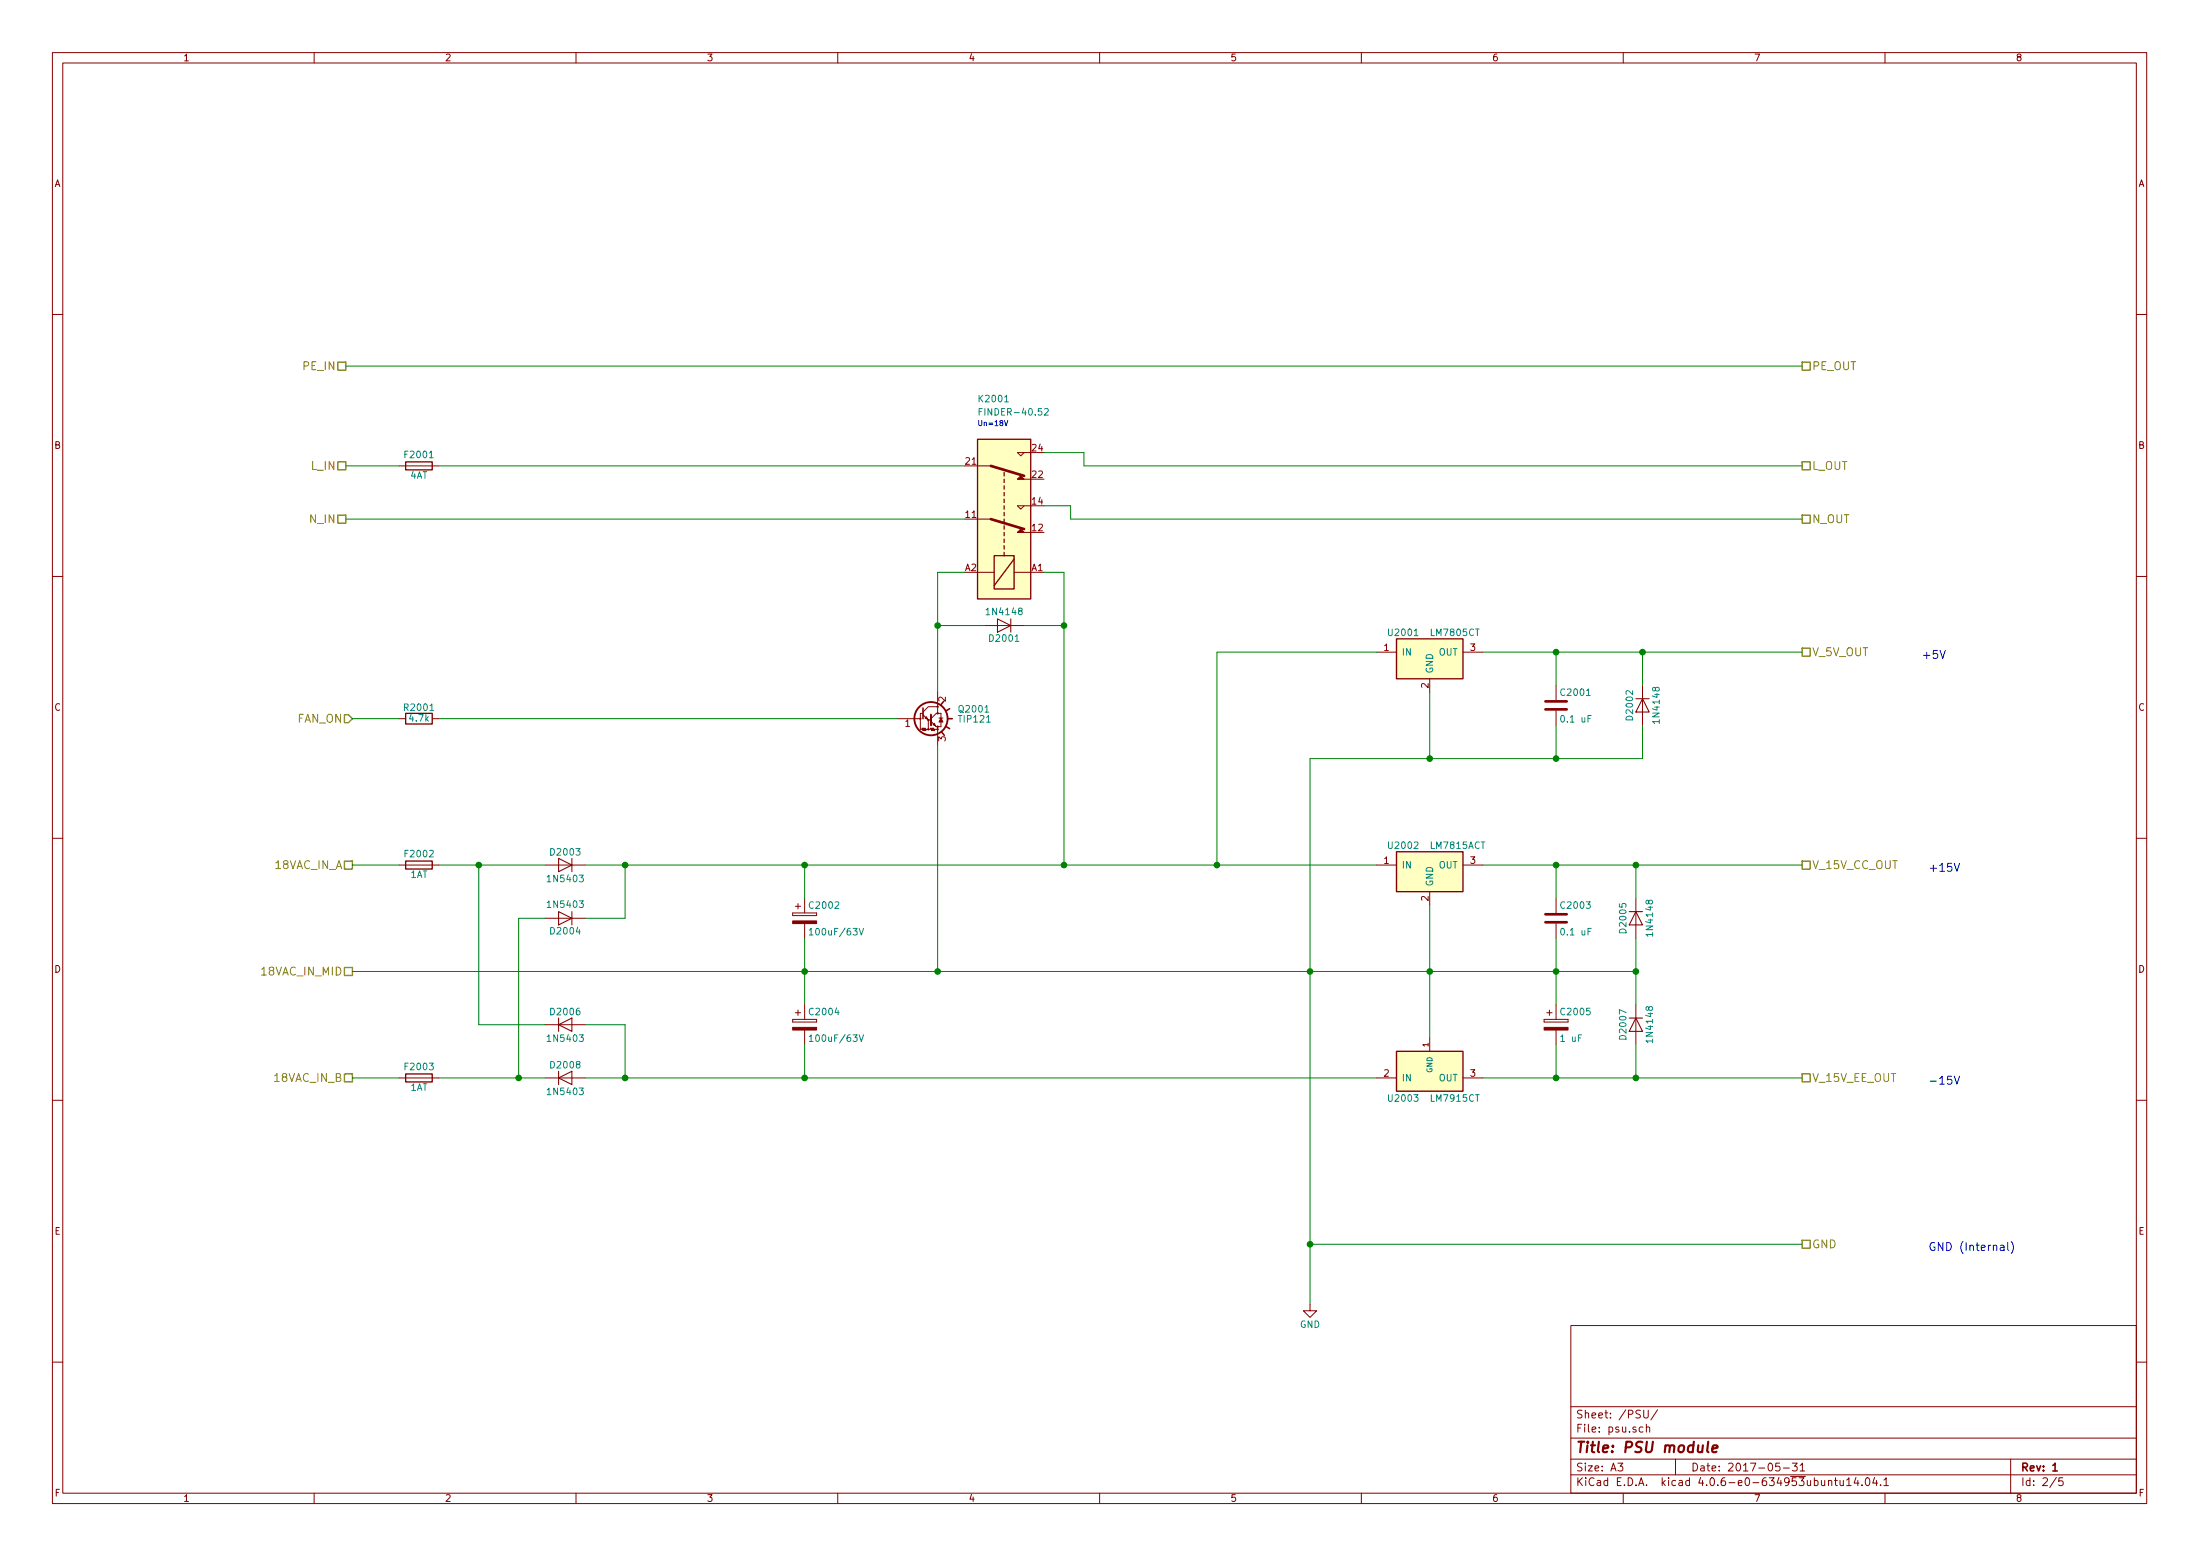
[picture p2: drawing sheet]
<svg xmlns="http://www.w3.org/2000/svg" width="420mm" height="297mm" viewBox="0 0 420 297" stroke-linecap="round" stroke-linejoin="round" font-family="sans-serif">
<g fill="none" stroke="#840000" stroke-width=".19">
<path d="M10 10h400v277h-400zM12 12h396v273.1h-396zM60 10v2M110 10v2M160 10v2M210 10v2M260 10v2M310 10v2M360 10v2M10 60h2M408 60h2M76.2 88.9h7.6"/>
<path d="M186.7 99.1h2.5M186.7 88.9h2.5M194.3 91.5h2.5M195.6 96.6l-.7 .6-.6-.6h2.5M195.6 86.4l-.7 .6-.6-.6h2.5M10 110h2M186.7 109.3h3.2M188 119.4h7.6M193.7 109.3h3.1M194.3 101.6h2.5M408 110h2M76.2 137.2h1.3"/>
<path d="M82.5 137.2h1.3M171.4 137.2h4.2M176.3 136.4l1 1.1h.5M176.3 136.2h-.5v3h.2l.1-.2 .2 .5 .1-.5 .1 .5 .2-.5 .1 .5 .1-.3h.4M176.3 135.9l1-1h1.8v1.3h-.3l-1 1M176.7 137.1l.2-.3 .3 .5zM177.3 137.5v1.7h.4l.1-.2 .1 .5 .2-.5 .1 .5 .1-.5 .1 .5 .2-.3h.5M177.8 137.7l1 1h.3v.5M178.2 138.3l.2-.2 .3 .5zM179.1 132.1v2.7M179.1 139.2v3.1M179.1 136.2h.6v.9"/>
<path d="M179.3 137.1h.8M179.7 137.8v.9h-.6M262.9 124.5h3.8M273 129.6v2.5M279.4 124.5h3.8M297.2 130.8v2.8M297.2 135.7v2.8M313.7 130.8v7.7M10 160h2M76.2 165.1h7.6M104.1 175.3h7.7M104.1 165.1h7.7"/>
<path d="M151.4 174.3v.5zM151.4 174.8h4.6zM151.4 174.3h4.6zM151.9 173h1M152.4 172.5v1M153.7 171.5v2.8M153.7 176.3v2.8M156 174.3v.5zM262.9 165.1h3.8M273 170.2v2.6M279.4 165.1h3.8M297.2 171.5v2.8"/>
<path d="M297.2 176.3v2.8M312.4 171.5v7.6M408 160h2M104.1 195.6h7.7M151.4 194.6v.5zM151.4 195.1h4.6zM151.4 194.6h4.6zM151.9 193.3h1M152.4 192.8v1M153.7 191.8v2.8M153.7 196.6v2.8M156 194.6v.5z"/>
<path d="M273 198.2v2.5M294.9 194.6v.5zM294.9 195.1h4.6zM294.9 194.6h4.6zM295.4 193.3h1M295.9 192.8v1M297.2 191.8v2.8M297.2 196.6v2.8M299.5 194.6v.5zM312.4 191.8v7.6M10 210h2M76.2 205.8h7.6"/>
<path d="M104.1 205.8h7.7M262.9 205.8h3.8M279.4 205.8h3.8M408 210h2M250.2 249v1.2h1.3l-1.3 1.3-1.3-1.3h1.3M300 253h108v32.1h-108zM10 260h2M300 278.5h108M300 274.5h108M300 268.5h108M309 279.3h.9l-.5 .6 .5 .1v.7l-.2 .1-.7-.1M313.8 272.5l-.5-.1-.2 .3v.6l.2 .1 .5-.1"/>
<path d="M313.9 269.2v1.2l.3 .3h.3l.3-.3v-1.2M314.4 272.5l.2-.1 .4 .1 .1 .9M314.4 271.9v1.5M316.6 269.1l-1.3 2M320 278.5v3M339.9 279.3h-.7l-.1 .7 .2-.1h.5l.2 .3-.1 .5-.2 .1-.6-.1M342.3 279.3h.9l-.5 .6 .5 .1v.7l-.2 .1-.7-.1M343.8 279.7l.4-.4v1.5M384 278.5v6.6M408 260h2M60 285.1v1.9M110 285.1v1.9"/>
<path d="M160 285.1v1.9M210 285.1v1.9M260 285.1v1.9M300 281.5h108M310 285.1v1.9M340.6 280.2h1.1M343.8 280.8h.9M349.2 282.7l.2-.1 .4 .1v.9M349.2 282.6v1M350.3 282.6h.6M350.5 282.1v1.3l.4 .2M351.4 282.6l.1 .9 .3 .1 .2-.1"/>
<path d="M352 282.6v1M352.7 282.5l.4-.4v1.5M352.7 283.6h.8M354.5 282l-.4 1.1h.9M354.8 282.6v1M355.6 283.5v.1M356.4 282.3l.2-.2a.81 .81 0 0 1 .6 .6 .81 .81 0 0 1-.3 .8l-.2 .1a.79 .79 0 0 1-.3-1.3zM358 282l-.3 1.1h.9M358.4 282.6v1M359.2 283.5v.1M359.8 282.5l.4-.4v1.5M359.8 283.6h.9"/>
<path d="M360 285.1v1.9M392.7 282l-1.2 2M394 282.1h-.8v.7l.2-.1h.5l.1 .3v.5l-.2 .1-.6-.1"/>
<circle cx="175.8" cy="137.2" r=".13"/>
<circle cx="177.3" cy="139.2" r=".13"/>
<circle cx="177.3" cy="137.5" r=".13"/>
<circle cx="179.1" cy="138.7" r=".13"/>
<circle cx="179.1" cy="136.2" r=".13"/>
<circle cx="179.1" cy="134.9" r=".13"/>
<circle cx="179.1" cy="139.2" r=".13"/>
</g>
<path d="M176.3 135.2v2M179.8 139.7l.5 .7M180.2 133.9l-.5 .6M180.7 138.7l.7 .4M181 137.2h.9M181.4 135.3l-.7 .4M392 280.8h.9" fill="none" stroke="#840000" stroke-width=".3"/>
<path d="M326.2 275.2l-.2 1.7 .3 .3M327 276.6l1-.2v-.4l-.6-.1-.3 .3v.9l.1 .1 .6-.1" fill="none" stroke="#840000" stroke-width=".41"/>
<g fill="none" stroke="#848400" stroke-width=".25">
<path d="M64.5 69.1h1.5v1.5h-1.5zM344.2 69.1h1.5v1.5h-1.5zM64.5 88.2h1.5v1.5h-1.5zM64.5 98.3h1.5v1.6h-1.5zM344.2 88.2h1.5v1.5h-1.5zM344.2 98.3h1.5v1.6h-1.5zM65.8 136.4h.7l.8 .8-.8 .8h-.7zM344.2 123.7h1.5v1.6h-1.5zM65.8 164.4h1.5v1.5h-1.5zM344.2 164.4h1.5v1.5h-1.5zM65.8 184.7h1.5v1.5h-1.5zM65.8 205h1.5v1.5h-1.5z"/>
<path d="M344.2 205h1.5v1.5h-1.5zM344.2 236.8h1.5v1.5h-1.5z"/>
</g>
<g fill="none" stroke="#840000" stroke-width=".2">
<path d="M190.5 118.1l2.5 1.3-2.5 1.3zM193 118.1v2.6M312.4 133.4h2.6M313.7 133.4l1.3 2.5h-2.6zM106.7 174l2.5 1.3-2.5 1.3zM106.7 163.9l2.5 1.2-2.5 1.3zM109.2 163.9v2.5M109.2 174v2.6M311.1 174h2.6M312.4 174l1.3 2.6h-2.6zM106.7 195.6l2.5-1.3v2.6zM106.7 194.3v2.6"/>
<path d="M311.1 194.3h2.6M312.4 194.3l1.3 2.6h-2.6zM106.7 205.8l2.5-1.3v2.5zM106.7 204.5v2.5"/>
</g>
<path d="M189.2 99.1l6.4 1.9M189.2 88.9l6.4 1.9M295.1 135.4h4.1M295.1 133.9h4.1M295.1 176.1h4.1M295.1 174.5h4.1" fill="none" stroke="#840000" stroke-width=".51"/>
<g fill="none" stroke="#008400" stroke-width=".19">
<path d="M66 69.9h278.2M66 88.9h10.2M66 99.1h118.1M83.8 88.9h100.3M199.4 86.4h7.6v2.5h137.2M199.4 96.6h5.1v2.5h139.7M179.1 119.4h8.9M184.1 109.3h-5v22.8M195.6 119.4h7.6M199.4 109.3h3.8v55.8M67.3 137.2h8.9M83.8 137.2h87.6"/>
<path d="M262.9 124.5h-30.5v40.6M273 132.1v12.7M283.2 124.5h61M297.2 124.5v6.3M297.2 138.5v6.3M313.7 138.5v6.3h-63.5v104.2M313.7 124.5v6.3M179.1 142.3v43.2M67.3 165.1h8.9M83.8 165.1h20.3M91.4 165.1v30.5h12.7M104.1 175.3h-5v30.5"/>
<path d="M111.8 165.1h151.1M119.4 165.1v10.2h-7.6M153.7 165.1v6.4M153.7 179.1v12.7M273 172.8v25.4M283.2 165.1h61M297.2 165.1v6.4M297.2 179.1v12.7M312.4 165.1v6.4M312.4 179.1v12.7M67.3 185.5h245.1M111.8 195.6h7.6v10.2"/>
<path d="M153.7 199.4v6.4M297.2 199.4v6.4M312.4 199.4v6.4M67.3 205.8h8.9M83.8 205.8h20.3M111.8 205.8h151.1M283.2 205.8h61M250.2 237.5h94"/>
</g>
<g fill="#008400" stroke="#008400" stroke-width=".25">
<circle cx="297.2" cy="185.5" r=".51"/>
<circle cx="312.4" cy="185.5" r=".51"/>
<circle cx="312.4" cy="165.1" r=".51"/>
<circle cx="312.4" cy="205.8" r=".51"/>
<circle cx="153.7" cy="165.1" r=".51"/>
<circle cx="203.2" cy="119.4" r=".51"/>
<circle cx="153.7" cy="185.5" r=".51"/>
<circle cx="179.1" cy="119.4" r=".51"/>
<circle cx="179.1" cy="185.5" r=".51"/>
<circle cx="297.2" cy="165.1" r=".51"/>
<circle cx="297.2" cy="205.8" r=".51"/>
<circle cx="203.2" cy="165.1" r=".51"/>
<circle cx="153.7" cy="205.8" r=".51"/>
<circle cx="273" cy="185.5" r=".51"/>
<circle cx="250.2" cy="185.5" r=".51"/>
<circle cx="297.2" cy="144.8" r=".51"/>
<circle cx="313.7" cy="124.5" r=".51"/>
<circle cx="297.2" cy="124.5" r=".51"/>
<circle cx="273" cy="144.8" r=".51"/>
<circle cx="232.4" cy="165.1" r=".51"/>
<circle cx="119.4" cy="165.1" r=".51"/>
<circle cx="119.4" cy="205.8" r=".51"/>
<circle cx="91.4" cy="165.1" r=".51"/>
<circle cx="99.1" cy="205.8" r=".51"/>
<circle cx="250.2" cy="237.5" r=".51"/>
</g>
<g fill="#840000" stroke="#840000" stroke-width=".19">
<path d="M151.4 196.1h4.6v.5h-4.6z"/>
<path d="M294.9 196.1h4.6v.5h-4.6z"/>
<path d="M194.3 101.6l.6-.6 .7 .6z"/>
<path d="M194.3 91.5l.6-.7 .7 .7z"/>
<path d="M151.4 175.8h4.6v.5h-4.6z"/>
<path d="M179.7 137.1l.4 .7h-.8z"/>
</g>
<path d="M187 78.6h.4M187.6 78h-.6v1.3M191.9 76.7h.7M199.5 78.1l.5-.1 .2 .3-.8 1h.8M154.6 177.6l.3-.4v1.3M154.6 178.5h.7M164.1 177.2l.4 1.3 .4-1.3M154.6 197.9l.3-.4v1.3M154.6 198.8h.7M164.1 197.5l.4 1.3 .4-1.3" fill="none" stroke="#008484" stroke-width=".19"/>
<g fill="none" stroke="#840000" stroke-width=".25">
<path d="M77.5 88.2h5v1.5h-5zM186.7 83.9h10.1v30.4h-10.1zM191.8 90.2v.6M191.8 91.5v.6M191.8 92.7v.7M191.8 94v.7M191.8 95.3v.6M191.8 96.6v.6M191.8 97.8v.7M191.8 99.1v.6M189.9 106.1h3.8v6.3h-3.8zM191.8 100.4v.6"/>
<path d="M191.8 101.6v.7M191.8 102.9v.6M191.8 104.2v.6M191.8 105.4v.7M193.7 106.7l-3.8 5.1M77.5 136.2h5v2h-5zM266.7 122h12.7v7.6h-12.7zM77.5 164.4h5v1.5h-5zM266.7 162.6h12.7v7.6h-12.7zM77.5 205h5v1.5h-5zM266.7 200.7h12.7v7.6h-12.7z"/>
</g>
<g fill="#ffffc2" stroke="#ffffc2" stroke-width=".19">
<path d="M186.7 83.9h10.1v30.4h-10.1z"/>
<path d="M266.7 162.6h12.7v7.6h-12.7z"/>
<path d="M266.7 200.7h12.7v7.6h-12.7z"/>
<path d="M266.7 122h12.7v7.6h-12.7z"/>
</g>
<path d="M191.8 80.3l.4 1 .3-1M373.2 164.8l.5 1.5 .5-1.5M373.2 205.4l.5 1.6 .5-1.6M382.1 237.8h.6v.9M382.7 238.1h-.5a.3 .3 0 0 0-.2 .3 .3 .3 0 0 0 .2 .3l.5-.1M383.4 237.2v1.3l.3 .2M384.1 237a1.75 1.75 0 0 1 0 2.3" fill="none" stroke="#0000c2" stroke-width=".19"/>
<circle cx="177.8" cy="137.2" r="3.2" fill="none" stroke="#840000" stroke-width=".36"/>
<path d="M177.8 136.4v2.1" fill="none" stroke="#840000" stroke-width=".38"/>
<text font-size="2.8" fill="#840000" x="301" y="277.3">Title: PSU module</text>
<g font-size="2.1" fill="#848400">
<text x="58" y="70.6">PE_IN</text>
<text x="346.1" y="70.6">PE_OUT</text>
<text x="59.5" y="89.7">L_IN</text>
<text x="346.1" y="89.7">L_OUT</text>
<text x="59.3" y="99.9">N_IN</text>
<text x="346.1" y="99.9">N_OUT</text>
<text x="346.1" y="125.3">V_5V_OUT</text>
<text x="56.6" y="138">FAN_ON</text>
<text x="52.5" y="165.9">18VAC_IN_A</text>
<text x="346.1" y="165.9">V_15V_CC_OUT</text>
<text x="50.2" y="186.2">18VAC_IN_MID</text>
<text x="52.5" y="206.5">18VAC_IN_B</text>
<text x="346.1" y="206.5">V_15V_EE_OUT</text>
<text x="346.1" y="238.3">GND</text>
</g>
<g font-size="2.1" fill="#0000c2">
<text x="367" y="125.8">+5V</text>
<text x="368.3" y="166.4">+15V</text>
<text x="368.3" y="207">-15V</text>
<text x="368.3" y="238.8">GND (Internal)</text>
</g>
<g font-size="2.1" fill="#840000">
<text x="301" y="273.5">File: psu.sch</text>
<text x="301" y="270.8">Sheet: /PSU/</text>
<text x="301" y="280.9">Size: A3</text>
<text x="323" y="280.9">Date: 2017-05-31</text>
<text x="386" y="280.9">Rev: 1</text>
<text x="301" y="283.7">KiCad E.D.A. kicad 4.0.6-e0-634953ubuntu14.04.1</text>
<text x="386" y="283.7">Id: 2/5</text>
</g>
<g font-size="1.8" fill="#840000">
<text x="35" y="11.7">1</text>
<text x="85" y="11.7">2</text>
<text x="135" y="11.7">3</text>
<text x="185" y="11.7">4</text>
<text x="235" y="11.7">5</text>
<text x="285" y="11.7">6</text>
<text x="335" y="11.7">7</text>
<text x="385" y="11.7">8</text>
<text x="10.4" y="35.7">A</text>
<text x="408.4" y="35.7">A</text>
<text x="10.4" y="85.7">B</text>
<text x="184.5" y="88.7">21</text>
<text x="197.2" y="86.1">24</text>
<text x="408.4" y="85.7">B</text>
<text x="197.2" y="91.2">22</text>
<text x="184.5" y="98.8">11</text>
<text x="197.2" y="101.4">12</text>
<text x="197.2" y="96.3">14</text>
<text x="184.3" y="109">A2</text>
<text x="197" y="109">A1</text>
<text x="264.3" y="124.2">1</text>
<text x="280.8" y="124.2">3</text>
<text x="272.8" y="131.3" transform="rotate(-90 272.8 131.3)">2</text>
<text x="10.4" y="135.7">C</text>
<text x="180.6" y="133.9" transform="rotate(-90 180.6 133.9)">2</text>
<text x="408.4" y="135.7">C</text>
<text x="172.9" y="138.7">1</text>
<text x="180.6" y="141.5" transform="rotate(-90 180.6 141.5)">3</text>
<text x="264.3" y="164.9">1</text>
<text x="280.8" y="164.9">3</text>
<text x="272.8" y="172" transform="rotate(-90 272.8 172)">2</text>
<text x="10.4" y="185.7">D</text>
<text x="408.4" y="185.7">D</text>
<text x="264.3" y="205.5">2</text>
<text x="280.8" y="205.5">3</text>
<text x="10.4" y="235.7">E</text>
<text x="408.4" y="235.7">E</text>
<text x="10.5" y="285.7">F</text>
<text x="35" y="286.7">1</text>
<text x="85" y="286.7">2</text>
<text x="135" y="286.7">3</text>
<text x="185" y="286.7">4</text>
<text x="235" y="286.7">5</text>
<text x="285" y="286.7">6</text>
<text x="335" y="286.7">7</text>
<text x="385" y="286.7">8</text>
<text x="408.5" y="285.7">F</text>
</g>
<g font-size="1.8" fill="#008484">
<text x="187.2" y="76.8">K2001</text>
<text x="187.8" y="79.3">FINDER-40.52</text>
<text x="77.5" y="87.4">F2001</text>
<text x="78.3" y="91.4">4AT</text>
<text x="188.7" y="117.4">1N4148</text>
<text x="189.2" y="122.5">D2001</text>
<text x="265.4" y="121.4">U2001</text>
<text x="267.7" y="125.1">IN</text>
<text x="273.4" y="121.4">LM7805CT</text>
<text x="274.7" y="125.1">OUT</text>
<text x="273.7" y="128.6" transform="rotate(-90 273.7 128.6)">GND</text>
<text x="77.4" y="135.7">R2001</text>
<text x="78.3" y="137.7">4.7k</text>
<text x="183.3" y="137.9">TIP121</text>
<text x="183.3" y="136">Q2001</text>
<text x="298.3" y="132.8">C2001</text>
<text x="298.4" y="137.9">0.1 uF</text>
<text x="311.9" y="137.2" transform="rotate(-90 311.9 137.2)">D2002</text>
<text x="316.9" y="137.8" transform="rotate(-90 316.9 137.8)">1N4148</text>
<text x="77.5" y="163.6">F2002</text>
<text x="78.3" y="167.6">1AT</text>
<text x="105.4" y="163.3">D2003</text>
<text x="265.4" y="162">U2002</text>
<text x="267.7" y="165.8">IN</text>
<text x="273.3" y="162">LM7815ACT</text>
<text x="274.7" y="165.8">OUT</text>
<text x="104.9" y="173.3">1N5403</text>
<text x="104.9" y="168.4">1N5403</text>
<text x="154.8" y="173.5">C2002</text>
<text x="273.7" y="169.2" transform="rotate(-90 273.7 169.2)">GND</text>
<text x="298.3" y="173.5">C2003</text>
<text x="105.4" y="178.4">D2004</text>
<text x="155.3" y="178.5">100uF/63V</text>
<text x="298.4" y="178.5">0.1 uF</text>
<text x="310.6" y="177.9" transform="rotate(-90 310.6 177.9)">D2005</text>
<text x="315.7" y="178.4" transform="rotate(-90 315.7 178.4)">1N4148</text>
<text x="105.4" y="193.8">D2006</text>
<text x="154.8" y="193.8">C2004</text>
<text x="298.3" y="193.8">C2005</text>
<text x="104.9" y="198.9">1N5403</text>
<text x="105.4" y="203.9">D2008</text>
<text x="155.3" y="198.9">100uF/63V</text>
<text x="298.2" y="198.9">1 uF</text>
<text x="310.6" y="198.2" transform="rotate(-90 310.6 198.2)">D2007</text>
<text x="315.7" y="198.7" transform="rotate(-90 315.7 198.7)">1N4148</text>
<text x="77.5" y="204.3">F2003</text>
<text x="78.3" y="208.2">1AT</text>
<text x="104.9" y="209">1N5403</text>
<text x="267.7" y="206.4">IN</text>
<text x="274.7" y="206.4">OUT</text>
<text x="265.4" y="210.3">U2003</text>
<text x="273.4" y="210.3">LM7915CT</text>
<text x="248.2" y="253.5">GND</text>
</g>
<text font-size="1.4" fill="#0000c2" x="186.7" y="81.3">Un=18V</text>
<text font-size="1.4" fill="#840000" x="272.8" y="199.8" transform="rotate(-90 272.8 199.8)">1</text>
<text font-size="1.4" fill="#008484" x="273.6" y="204.9" transform="rotate(-90 273.6 204.9)">GND</text>
</svg>
